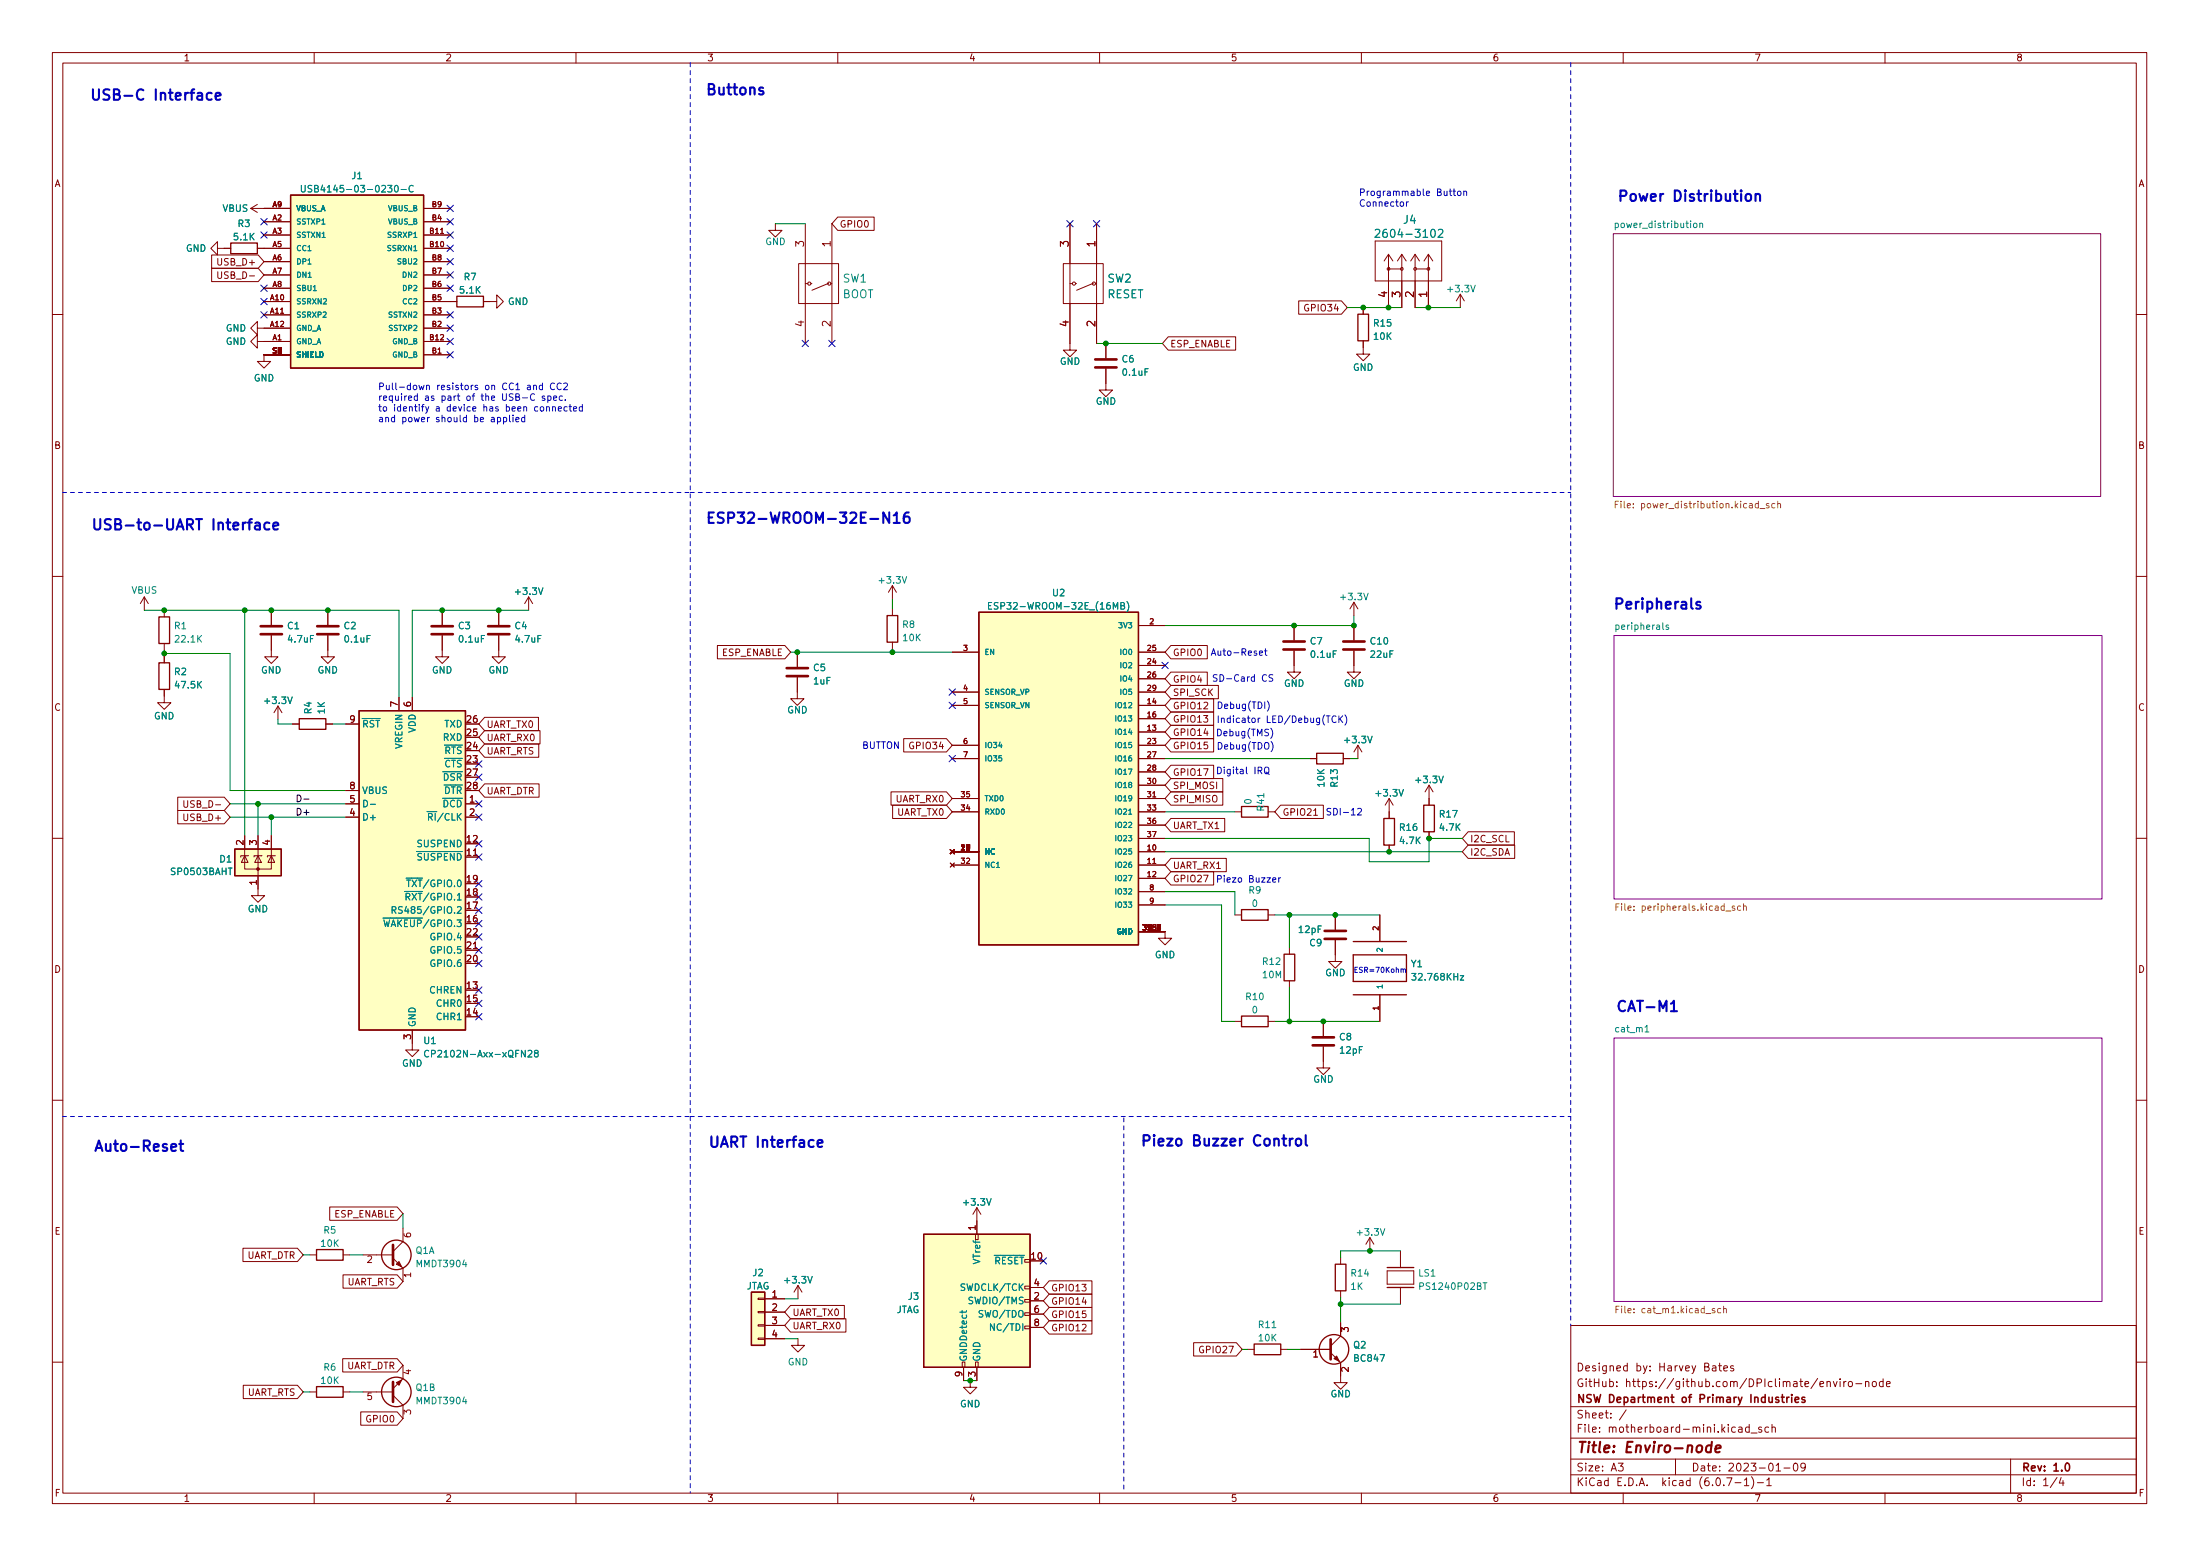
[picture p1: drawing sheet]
<svg xmlns="http://www.w3.org/2000/svg" width="420mm" height="297mm" viewBox="0 0 420 297" stroke-linecap="round" stroke-linejoin="round" font-family="sans-serif">
<g fill="none" stroke="#840000" stroke-width=".19">
<path d="M10 10h400v277h-400zM12 12h396v273h-396zM60 10v2M110 10v2M160 10v2M210 10v2M260 10v2M310 10v2M360 10v2M47.9 39.8h7.6M47.9 39.8l1.2 .7M49.1 39l-1.2 .8"/>
<path d="M80.9 39.8h5.1M40.4 48.7h8.9l1.1 1.2-1.1 1.3h-8.9zM40.4 51.2h8.9l1.1 1.3-1.1 1.3h-8.9zM41.5 47.4v-1.3l-1.2 1.3 1.2 1.3v-1.3h2.6M41.6 51.9v1l.2 .3h.3l.2-.3v-1M49.1 47.4h6.4M50.4 57.6h5.1M50.4 42.3h5.1M50.4 44.9h5.1M50.4 49.9h5.1M50.4 52.5h5.1M50.4 55h5.1"/>
<path d="M80.9 57.6h6.3M80.9 42.3h5.1M80.9 44.9h5.1M80.9 47.4h5.1M80.9 49.9h5.1M80.9 52.5h5.1M80.9 55h5.1M92.3 57.6h2.6v-1.3l1.2 1.3-1.2 1.2v-1.2M148.1 42.7v1.3h1.3l-1.3 1.2-1.3-1.2h1.3M152.5 50.3h7.6v7.6h-7.6zM153.8 50.3v7.6zM153.8 54.1h.5"/>
<path d="M153.8 42.7v7.6M153.8 57.9v7.7M154.9 54.1h.1M158.1 54.1h.1M158.1 54.1l-3 1.3M158.6 54.1h.3M158.9 50.3v7.6zM158.9 42.7v7.6M158.9 57.9v7.7M160 41.4h6.9v2.6h-6.9l-1.1-1.3zM203.1 50.3h7.6v7.6h-7.6zM204.3 50.3v7.6z"/>
<path d="M204.3 57.9v8.9h1.3l-1.3 1.3-1.2-1.3h1.2M204.3 54.1h.6M204.3 42.7v7.6M205.4 54.1h.1M208.6 54.1h.1M208.7 54.1l-3.1 1.3M209.2 54.1h.2M209.4 50.3v7.6zM209.4 42.7v7.6M209.4 57.9v7.7M248 57.4h8.2l1.1 1.3-1.1 1.3h-8.2zM260.3 58.7v1.3"/>
<path d="M262.6 46h12.7v7.6h-12.7zM265.2 51.1h.1M265.2 48.6v10.1M265.2 48.6l-.9 1.2M265.2 48.6l.8 1.2M265.4 51.3h2.1M267.7 51.1h.1M267.7 48.6v10.1M267.7 48.6l-.8 1.2M267.7 48.6l.9 1.2M270.3 51.1h.1M270.3 48.6v10.1"/>
<path d="M270.3 48.6l-.9 1.2M270.3 48.6l.8 1.2M270.5 51.3h2M272.8 51.1h.1M272.8 48.6v10.1M272.8 48.6l-.8 1.2M272.8 48.6l.8 1.2M278.9 56.2l-.8 1.2M278.9 56.2v2.5M278.9 56.2l.8 1.2M10 60h2M49.1 65.2v-1.3l-1.2 1.3 1.2 1.3v-1.3h6.4"/>
<path d="M49.1 62.6v-1.2l-1.2 1.2 1.2 1.3v-1.3h6.4M50.4 60.1h5.1M55.5 67.7h-5.1v1.3h1.3l-1.3 1.3-1.3-1.3h1.3M80.9 65.2h5.1M80.9 60.1h5.1M80.9 62.6h5.1M80.9 67.7h5.1M211.2 70.4v4.1h1.3l-1.3 1.2-1.3-1.2h1.3M211.2 65.6v2.8M223.1 64.3h12.9v2.5h-12.9l-1.1-1.2zM260.3 65.1v2.5h1.3l-1.3 1.3-1.2-1.3h1.2M408 60h2"/>
<path d="M10 110h2M27.6 114l-.8 1.2M27.6 114v2.5M27.6 114l.7 1.2M31.4 116.5v1.3M51.8 116.5v2.8M62.6 116.5v2.8M84.5 116.5v2.8M95.2 116.5v2.8M101 114l-.8 1.2M101 114v2.5M101 114l.7 1.2"/>
<path d="M170.4 111.8l-.7 1.3M170.4 111.8v2.5M170.4 116.2v1.3M170.4 111.8l.8 1.3M217.4 119.4h5.1M247.1 119.4v2.8M258.6 115v2.5M258.6 119.4v2.8M258.6 115l-.8 1.2M258.6 115l.7 1.2M408 110h2M31.4 131.6v2.5h1.2l-1.2 1.3-1.3-1.3h1.3"/>
<path d="M31.4 122.8v1.3M31.4 125.3v1.2M51.8 121.3v4.1h1.3l-1.3 1.3-1.3-1.3h1.3M53.1 134.8l-.8 1.3M53.1 134.8v2.5M53.1 134.8l.7 1.3M55.9 138.2h1.2M62.2 138.2h1.3M62.6 121.3v4.1h1.3l-1.3 1.3-1.3-1.3h1.3M66 138.2h2.6M76.2 133.1v2.6M78.7 133.1v2.6"/>
<path d="M84.5 121.3v4.1h1.2l-1.2 1.3-1.3-1.3h1.3M92.6 139.5h10.5v2.5h-10.5l-1.2-1.2zM92.6 136.9h10.2v2.6h-10.2l-1.2-1.3zM95.2 121.3v4.1h1.3l-1.3 1.3-1.2-1.3h1.2M137 123.2h12.9l1.1 1.3-1.1 1.3h-12.9zM152.3 129.3v4.1h1.2l-1.2 1.3-1.3-1.3h1.3M152.3 124.5v2.8M170.4 122.6v1.3M181.9 134.7h5M181.9 124.5h5M181.9 132.1h5M217.4 139.7h5.1"/>
<path d="M217.4 134.7h5.1M217.4 137.2h5.1M217.4 127h5.1M217.4 124.5h5.1M217.4 129.6h5.1M217.4 132.1h5.1M223.6 135.9h8.2v2.6h-8.2l-1.1-1.3zM223.6 133.4h8.2v2.5h-8.2l-1.1-1.2zM223.6 128.3h7v2.5h-7l-1.1-1.2zM223.6 123.2h7v2.6h-7l-1.1-1.3zM223.6 130.8h9.1v2.6h-9.1l-1.1-1.3zM223.6 138.5h8.2v2.5h-8.2l-1.1-1.3z"/>
<path d="M247.1 124.2v4.1h1.3l-1.3 1.3-1.2-1.3h1.2M258.6 124.2v4.1h1.2l-1.2 1.3-1.3-1.3h1.3M33.9 154.7h8.9l1.1 1.3-1.1 1.3h-8.9zM33.9 152.2h8.9l1.1 1.3-1.1 1.2h-8.9zM35.1 152.8v1.1l.3 .2h.2l.2-.2v-1.1M46.7 159.5v3.9M49.3 159.5v11.5h1.2l-1.2 1.2-1.3-1.2h1.3M51.8 159.5v3.9M66 153.5h2.6M66 156h2.6M66 150.9h2.6M88.9 153.5h2.5"/>
<path d="M88.9 156h2.5M92.6 149.6h10.4v2.6h-10.4l-1.2-1.3zM92.6 142h10.3v2.6h-10.3l-1.2-1.3zM170.2 151.2h10.6l1.1 1.2-1.1 1.3h-10.6zM170.5 153.7h10.3l1.1 1.3-1.1 1.2h-10.3zM172.6 141h8.2l1.1 1.3-1.1 1.2h-8.2zM181.9 142.3h5M181.9 144.8h5M181.9 152.4h5M181.9 155h5M217.4 142.3h5.1M217.4 144.8h5.1"/>
<path d="M217.4 147.4h5.1M217.4 149.9h5.1M217.4 152.4h5.1M217.4 155h5.1M217.4 157.5h5.1M223.6 156.2h10.3v2.6h-10.3l-1.1-1.3zM223.6 141h8.2v2.5h-8.2l-1.1-1.2zM223.6 146.1h8.2v2.5h-8.2l-1.1-1.2zM223.6 148.6h9.9v2.6h-9.9l-1.1-1.3zM223.6 151.2h9.9v2.5h-9.9l-1.1-1.3zM235.8 155h1.3M242.2 155h1.3"/>
<path d="M244.6 153.7h8.1v2.5h-8.1l-1.1-1.2zM250.2 144.8h1.3M250.9 155.6h.7M256.5 144.8h1.3M259.3 142.3l-.7 1.2M259.3 142.3v2.5M259.3 142.3l.8 1.2M265.3 152.4v3.8M265.3 152.4l-.8 1.3M265.3 152.4l.8 1.3M272.9 149.9l-.7 1.3M272.9 149.9v3.8"/>
<path d="M272.9 158.8v1.3M272.9 149.9l.8 1.3M280.4 158.8h8.8v2.5h-8.8l-1.1-1.2zM10 160h2M46.7 163.4v2.5h5.1v-2.5M46.7 163.4l.7 1.2h-1.3zM47.5 163.4h-1.5v.2M49.3 163.4l.6 1.2h-1.3zM50 163.4h-1.5v.2M51.8 163.4l.7 1.2h-1.3zM52.6 163.4h-1.5v.2M88.9 163.6h2.5"/>
<path d="M181.5 162.2l.7 .8M181.5 164.8l.7 .7M181.9 162.6h5M181.9 165.1h5M182.2 162.2l-.7 .8M182.2 164.8l-.7 .7M217.4 177.8h5.1v1.3h1.3l-1.3 1.3-1.3-1.3h1.3M217.4 160.1h5.1M217.4 162.6h5.1M217.4 165.1h5.1M217.4 167.7h5.1M217.4 170.2h5.1"/>
<path d="M217.4 172.8h5.1M223.6 166.4h8.2v2.5h-8.2l-1.1-1.2zM223.6 163.9h10.6v2.5h-10.6l-1.1-1.3zM235.8 174.7h1.3M242.2 174.7h1.3M255 179.5v4.1h1.3l-1.3 1.2-1.3-1.2h1.3M255 174.7v2.8M263.5 174.7v5M265.3 161.3v1.3M280.4 161.3h8.9v2.6h-8.9l-1.1-1.3zM408 160h2M78.7 196.6v3.8h1.3l-1.3 1.3-1.2-1.3h1.2"/>
<path d="M88.9 181.4h2.5M235.8 195h1.3M242.2 195h1.3M246.3 180.9v1.3M246.3 187.2v1.3M252.7 199.8v4.1h1.3l-1.3 1.2-1.2-1.2h1.2M252.7 195v2.8M263.5 189.9v5.1M10 210h2M408 210h2M46.4 238.3h10.4l1.1 1.3-1.1 1.2h-10.4zM59.2 239.6h1.3"/>
<path d="M63 230.4h12.9l1.1 1.3-1.1 1.3h-12.9zM65.5 239.6h1.3M69.3 239.6h5.8M77 234.5v2.5l-1.9 1.9M186.3 235.6h.5v1h-.5zM186.6 230.5v5.1M186.6 230.5l-.8 1.3M186.6 230.5l.7 1.3M261.6 236.3l-.7 1.2M261.6 236.3v2.5M261.6 236.3l.8 1.2M267.5 238.8v3.2"/>
<path d="M65.4 259.4h10.5l1.1 1.2-1.1 1.3h-10.5zM65.5 243.4h10.4l1.1 1.2-1.1 1.3h-10.4zM75.1 240.2l1.9 1.9v2.5M144.8 255.4h1.2v.3h-1.2zM144.8 252.9h1.2v.2h-1.2zM144.8 250.4h1.2v.2h-1.2zM144.8 247.8h1.2v.3h-1.2zM146 247.9h3.9M146 250.5h3.9M146 253h3.9M146 255.6h3.9M151 249.2h10.3v2.6h-10.3l-1.1-1.3z"/>
<path d="M151 251.8h10.6v2.5h-10.6l-1.1-1.3zM152.4 255.6v1.2h1.3l-1.3 1.3-1.3-1.3h1.3M152.4 245.4l-.8 1.3M152.4 245.4v2.5M152.4 245.4l.8 1.3M195.7 245.5h1v.5h-1zM195.7 250.6h1v.5h-1zM195.7 248.1h1v.5h-1zM195.7 253.1h1v.6h-1zM196.7 248.3h2.6M196.7 245.8h2.6M196.7 250.9h2.6"/>
<path d="M196.7 253.4h2.6M200.4 247.1h8.1v2.5h-8.1l-1.1-1.3zM200.4 249.6h8.1v2.5h-8.1l-1.1-1.2zM200.4 244.5h8.1v2.6h-8.1l-1.1-1.3zM200.4 252.1h8.1v2.6h-8.1l-1.1-1.3zM228 256.3h8.1l1.1 1.3-1.1 1.3h-8.1zM238.3 257.6h1.2M244.6 257.6h1.3M248.4 257.6h5.7M254.1 258.2l1.9 1.9v3.8h1.3l-1.3 1.3-1.2-1.3h1.2M256 252.5v2.6l-1.9 1.9M256 240.1v1.2"/>
<path d="M256 246.4v1.3M264.9 242.6h5.1v2.5h-5.1zM267.5 245.8v3.2M300 253h108v32h-108zM10 260h2M46.5 264.5h10.3l1.1 1.2-1.1 1.3h-10.3zM59.2 265.7h1.3M65.5 265.7h1.3M68.9 269.5h7l1.1 1.3-1.1 1.3h-7zM69.3 265.7h5.8M75.1 266.4l1.9 1.9v2.5M77 260.6v2.6l-1.9 1.9"/>
<path d="M183.8 260h.5v1h-.5zM184 261v2.6M185.3 263.6v1.2h1.3l-1.3 1.3-1.3-1.3h1.3M186.3 260h.5v1h-.5zM186.6 261v2.6M300 278.5h108M300 274.5h108M300 268.5h108M309.1 279.3h.9l-.5 .6 .4 .1v.7l-.2 .1-.6-.1M310.6 269.1l-1.3 2M320 278.5v3M327.1 260.8h.5l.1 .9"/>
<path d="M327.7 261.1h-.5a.29 .29 0 0 0-.2 .3 .29 .29 0 0 0 .2 .3l.5-.1M328.2 260.7h.6M328.4 260.2v1.3l.4 .2M329.2 261.2l.7-.1v-.3l-.5-.1-.2 .2 .1 .7h.6M331.1 260.8l-.4-.1-.2 .2 .1 .2 .5 .2v.3h-.6M332.1 272.5h.5l.1 .9M332.7 272.8h-.5a.29 .29 0 0 0-.2 .3 .29 .29 0 0 0 .2 .3l.5-.1M334.1 272.5l-.5-.1-.2 .3 .1 .6h.6M334.1 271.9v1.5M334.4 273.6h1.2M336.4 272.5l-.3-.1-.2 .2v.2l.5 .2v.3h-.5M337.8 272.5l-.4-.1-.3 .3 .1 .6h.6"/>
<path d="M338.4 272.6l.2-.2 .4 .1 .1 .9M338.4 271.9v1.5M342.7 279.4l.2-.1a.8 .8 0 0 1 .5 .8 .8 .8 0 0 1-.5 .7 1 1 0 0 1-.2-1.4zM344.8 280l-.3 .2h-.3l-.3-.2 .2-.6 .4-.1 .2 .2a.99 .99 0 0 1-.3 1.3h-.3M347.6 264.2l.7-.1-.1-.3-.4-.1-.2 .2v.7h.6M348.9 263.9l.2-.2 .4 .1 .1 .9M348.9 263.7v1M350.1 263.7l.4 1 .4-1M351.4 263.2v.2M351.4 263.7v1M352.1 263.7v1M352.6 263.7l-.3 .1-.2 .2"/>
<path d="M353.1 263.8l.4-.1 .3 .3v.4l-.3 .3-.4-.1-.1-.2zM354.4 264.1h1.2M356.3 263.9l.2-.2 .3 .1 .1 .9M356.3 263.7v1M357.7 263.8l.4-.1 .3 .3v.4l-.3 .3-.4-.1-.1-.2zM359.6 263.8l-.4-.1-.3 .3 .2 .6h.5M359.6 263.2v1.5M360.3 264.2l.7-.1-.1-.3-.4-.1-.2 .2v.7h.6M384 278.5v6.5M408 260h2M60 285v2M110 285v2"/>
<path d="M160 285v2M210 285v2M260 285v2M300 281.5h108M310 285v2M329.8 282.1h1l-.7 1.5M331.4 283h1.1M333.1 282.5l.5-.4v1.5M333.1 283.6h.9M334.5 281.9a1.72 1.72 0 0 1 0 2.3M335.6 283h1.2M337.4 282.5l.5-.4v1.5"/>
<path d="M337.4 283.6h.9M339.2 280.8h.9M340.7 280.2h1.2M360 285v2M392.9 282l-1.3 2M393.6 282l-.3 1.1h.9M394 282.6v1"/>
<circle cx="154.6" cy="54.1" r=".3"/>
<circle cx="158.4" cy="54.1" r=".3"/>
<circle cx="205.1" cy="54.1" r=".3"/>
<circle cx="208.9" cy="54.1" r=".3"/>
<circle cx="265.2" cy="51.3" r=".25"/>
<circle cx="267.7" cy="51.3" r=".25"/>
<circle cx="270.3" cy="51.3" r=".25"/>
<circle cx="272.8" cy="51.3" r=".25"/>
</g>
<path d="M340.2 266.7h.6M340.4 266.2v1.3l.4 .2M341.3 266.7v1M341.7 266.7l-.3 .1-.1 .2M342.2 266.2v.2M342.2 266.7v1M342.8 267.2l.7-.1v-.3l-.5-.1-.2 .2 .1 .7h.6M344.7 266.8l-.4-.1-.2 .2 .1 .2 .5 .2v.3h-.6M394.6 279.4l.2-.1a.8 .8 0 0 1 .5 .8 .8 .8 0 0 1-.5 .7 1 1 0 0 1-.2-1.4z" fill="none" stroke="#840000" stroke-width=".3"/>
<path d="M326.8 276a.66 .66 0 0 0-.9 .3l-.1 .6 .1 .2h.8M326.9 275.2l-.2 2M327.6 276.6l1-.2v-.4h-.8l-.2 1 .2 .2 .6-.1" fill="none" stroke="#840000" stroke-width=".4"/>
<g fill="#fff" stroke="#fff" stroke-width=".19">
<path d="M308.2 198.2h93.2v50.2h-93.2z"/>
<path d="M308.2 121.3h93.2v50.3h-93.2z"/>
<path d="M308.1 44.6h93.1v50.2h-93.1z"/>
</g>
<path d="M308.1 44.6h93.1v50.2h-93.1zM308.2 121.3h93.2v50.3h-93.2zM308.2 198.2h93.2v50.2h-93.2z" fill="none" stroke="#840084" stroke-width=".19"/>
<g fill="none" stroke="#008484" stroke-width=".19">
<path d="M57.6 35.4v1l.2 .3h.2l.3-.3v-1M59.6 35.4h-.5l-.3 .2 .1 .3 .6 .3v.3l-.2 .2-.5-.1M76.6 36.2h1M78.9 35.5a.6 .6 0 0 0-.8 .4 .6 .6 0 0 0 .6 .8l.2-.2M262.6 43.9l.6-.1 .2 .1 .1 .3-.9 1.1h.9M274.7 43.9l.6-.1 .2 .1 .1 .3-1 1.1h1M323.5 42.7l.2-.1 .3 .1 .1 .5-.1 .2-.3 .1-.2-.2zM324.6 42.7l.2-.1 .3 .1 .1 .8M324.6 42.6v.9M188.8 115.6h.4M189.4 115h-.6v1.3h.6M214.1 115.6h.5l.1-.5-.6-.1v1.3h.5l.1-.1 .1-.3-.3-.3"/>
<path d="M215.2 114.8a1.46 1.46 0 0 1 0 2M318.7 119.4l-.4-.1-.1 .2v.2l.5 .1v.3h-.5M70.7 153.5h1M74.9 173.7h.6l.1-.2v-.3l-.7-.1v1.2M75.2 173.7l.4 .6M76.8 173.1h-.5l-.1 .1v.4l.5 .2 .1 .3-.2 .2h-.5M278.9 186.3h.6l-.6 .8h.6M314.2 197h.7M81.9 200.6a.6 .6 0 0 0-.9 .4 .6 .6 0 0 0 .6 .8l.3-.1M100.9 200.6l.4-.1 .3 .4-.8 .9h.8M102.3 201l-.2-.2v-.2l.2-.1 .4 .1v.3l-.5 .2-.1 .2v.4l.2 .1h.2l.3-.3v-.2l-.3-.3M183.8 250.2v.5"/>
<path d="M184.6 250.2l-.2 .3h-1.1M189.9 252.7v1.3l-.7-1.3v1.3M283.2 244.9h.8"/>
</g>
<g fill="none" stroke="#848400" stroke-width=".19">
<path d="M308.5 96.3h.4M309.1 95.7h-.6v1.3M336.1 97.1h1M337.8 96.2l-.3-.1-.2 .2 .1 .2 .4 .1v.3h-.5M339 96.2l-.4-.1-.2 .3 .1 .5h.5M339.5 96.2l.2-.1 .3 .1 .1 .8M339.5 95.7v1.3M308.6 173.1h.4M309.2 172.5h-.6v1.3M331.3 173l-.3-.1-.2 .2 .1 .2 .4 .1v.3h-.5M332.4 173l-.3-.1-.3 .3 .2 .5h.4M333 173.1l.2-.2 .3 .1v.8"/>
<path d="M333 172.5v1.3M308.6 250h.4M309.2 249.4h-.6v1.2M328.6 249.8h-.3l-.3 .2 .1 .6h.5M329.2 249.9l.2-.1h.3v.8M329.2 249.4v1.2"/>
</g>
<g fill="#ffffc2" stroke="#ffffc2" stroke-width=".19">
<path d="M176.4 235.6h20.3v25.4h-20.3z"/>
<path d="M44.8 162.1h8.9v5.1h-8.9z"/>
<path d="M143.5 246.7h2.5v10.1h-2.5z"/>
<path d="M68.6 135.7h20.3v60.9h-20.3z"/>
<path d="M55.5 37.2h25.4v33.1h-25.4z"/>
<path d="M186.9 116.9h30.5v63.5h-30.5z"/>
</g>
<g fill="none" stroke="#840000" stroke-width=".25">
<path d="M55.5 37.2h25.4v33.1h-25.4zM44.1 46.4h5v2h-5zM87.2 56.6h5.1v2h-5.1zM259.3 60h2.1v5.1h-2.1zM30.4 117.8h2v5h-2zM169.4 117.5h2v5.1h-2zM186.9 116.9h30.5v63.5h-30.5zM30.4 126.5h2v5.1h-2zM57.1 137.2h5.1v2h-5.1zM68.6 135.7h20.3v60.9h-20.3zM237.1 154h5.1v2h-5.1zM251.5 143.8h5v2h-5z"/>
<path d="M264.3 156.2h2v5.1h-2zM271.9 153.7h2v5.1h-2zM44.8 162.1h8.9v5.1h-8.9zM237.1 173.6h5.1v2.1h-5.1zM258.4 179.7h10.2M237.1 194h5.1v2h-5.1zM245.2 182.2h2.1v5h-2.1zM258.4 189.9h10.2M258.4 182.3h10.2v5.1h-10.2zM60.5 238.5h5v2.1h-5zM176.4 235.6h20.3v25.4h-20.3zM143.5 246.7h2.5v10.1h-2.5z"/>
<path d="M239.5 256.6h5.1v2h-5.1zM255 241.3h2v5.1h-2zM264.9 245.8h5.1M264.9 242h5.1M60.5 264.7h5v2h-5z"/>
<circle cx="75.7" cy="239.6" r="2.82"/>
<circle cx="254.8" cy="257.6" r="2.82"/>
<circle cx="75.7" cy="265.7" r="2.82"/>
</g>
<g fill="none" stroke="#840000" stroke-width=".51">
<path d="M209.2 70.1h4M209.2 68.6h4M49.8 119.5h4M60.6 119.5h4M82.4 119.5h4.1M93.2 119.5h4.1M49.8 121.1h4M60.6 121.1h4M82.4 121.1h4.1M93.2 121.1h4.1M150.2 127.5h4.1M150.2 129.1h4.1"/>
<path d="M245.1 122.5h4.1M245.1 124h4.1M256.5 122.5h4.1M256.5 124h4.1M253 179.2h4M253 177.7h4M250.7 199.6h4.1M250.7 198h4.1M75.1 237.7v3.8M254.1 255.7v3.8M75.1 263.8v3.8"/>
</g>
<g fill="#840000" stroke="#840000" stroke-width=".19">
<path d="M254.8 259.4l.5-.5 .5 1z"/>
<path d="M75.7 241.3l.5-.5 .5 1z"/>
<path d="M75.7 263.9l1-.5-.5 1.1z"/>
<circle cx="49.3" cy="165.9" r=".25"/>
</g>
<path d="M56.8 151.8a.64 .64 0 0 1 .7 .6 .64 .64 0 0 1-.7 .6zM58 152.6h1" fill="none" stroke="#000" stroke-width=".19"/>
<g fill="none" stroke="#0000c2" stroke-width=".19">
<path d="M268.6 38.5v.9M269 38.5l-.4 .3M276.8 36.5h.5M277 36.1v1.1l.3 .1M277.5 36.5h.5M277.7 36.1v1.1l.3 .1M278.5 36.5h.3l.2 .2v.4l-.2 .2h-.3l-.2-.2zM279.6 36.6l.1-.1h.3l.1 .8M279.6 36.5v.8M95 79.7h.4l.2 .2-.1 .6h-.5M96.2 79.7h.3l.3 .2-.2 .6h-.4M96.2 79.7v1.2"/>
<path d="M97.3 79.3v1l.2 .2M98 79.7v.8M99.8 76h1M100.2 79.7h-.4l-.2 .2 .1 .6h.5M100.2 79.3v1.2M101.9 73.7l.2-.2 .3 .1 .1 .8M101.9 73.5v.9M102.1 75.3a.6 .6 0 0 0-.8 .4 .6 .6 0 0 0 .5 .7l.3-.1M103.3 77.7l.3-.1 .2 .3v.3l-.2 .3-.3-.1-.1-.2zM103.6 73.6l-.4-.1-.2 .3 .1 .5h.5M103.6 73.1v1.3M104 75.7l-.3-.1-.2 .2 .1 .2 .4 .1v.3h-.5"/>
<path d="M104.4 77.8l.2-.2 .3 .1v.8M104.4 77.6v.9M104.6 75.7l.4-.1 .2 .2-.1 .6h-.5M104.6 75.6v1.3M105.5 77.8l.2-.2 .3 .1 .1 .8M105.5 77.6v.9M105.7 76l.6-.1v-.2l-.4-.1-.2 .2 .1 .6h.5M105.9 73.2a.6 .6 0 0 0-.8 .5 .6 .6 0 0 0 .6 .7l.2-.1M106.6 78.1l.6-.2v-.2l-.4-.1-.2 .2 .1 .6h.5M107.2 73.2a.6 .6 0 0 0-.9 .5 .6 .6 0 0 0 .6 .7l.3-.1M107.4 75.7l-.4-.1-.2 .2 .1 .6h.5M107.7 73.2l.4-.1 .3 .4-.8 .9h.8"/>
<path d="M108 76.3v.1M108.3 77.7l-.3-.1-.3 .3 .1 .5h.5M108.7 77.6h.5M108.9 77.2v1.1l.3 .2M109.5 78.1l.6-.2v-.2l-.4-.1-.2 .2 .1 .6h.5M111.2 77.7l-.3-.1-.3 .3 .1 .5h.5M111.2 77.2v1.3M98.5 80.1l.6-.1v-.3h-.4l-.2 .2 .1 .6h.5M240.5 124.7l.6-.1v-.3h-.4l-.2 .1 .1 .6h.5M241.5 124.3h.5M241.7 123.8v1.1l.3 .2M241.9 128.9a.6 .6 0 0 0-.9 .4 .6 .6 0 0 0 .6 .8l.3-.2"/>
<path d="M242 133.8a1.46 1.46 0 0 1 0 1.9M242.7 139a1.46 1.46 0 0 1 0 2M243.1 128.8h-.5l-.2 .1v.4l.6 .2 .1 .3-.3 .3-.4-.1M253.3 136.7h.7M255.2 136.8a.6 .6 0 0 0-.9 .4 .6 .6 0 0 0 .6 .7l.3-.1M255.7 136.7v1.2M255.9 137.2l.5 .7M256.4 136.7l-.7 .7M256.9 136.5a1.46 1.46 0 0 1 0 1.9M241.7 146.5l.1-.1a.43 .43 0 0 1 .5 .5v.4a.42 .42 0 0 1-.4 .4 .42 .42 0 0 1-.4-.4zM241.7 147.4l.7 .4M242.8 141.6a1.46 1.46 0 0 1 0 1.9"/>
<path d="M259.3 154.4l.5-.1 .2 .4-.8 .9h.8M243.1 168l.6-.1-.1-.3h-.4l-.1 .1v.6h.5M244.2 167.6v.8M244.6 167.6l-.4 .2M267.6 185.1l.3-.1 .1 .6M268 185.1l.1-.1h.3v.6"/>
</g>
<g fill="none" stroke="#0000c2" stroke-width=".4">
<path d="M40.4 17.8l-.6-.1-.3 .4v.6l.2 .3 .1 .1 .6-.1M41.2 18.4l.9-.2-.1-.4-.5-.1-.3 .3 .1 1 .2 .1 .5-.1M333.6 37.1a.55 .55 0 0 1 .8 .3v.6a.54 .54 0 0 1-.5 .4 .54 .54 0 0 1-.5-.4v-.6zM335.3 37.2a.5 .5 0 0 1 .8 .1v1.1M335.3 37v1.4M48.8 99.9h.7l.1 1.2M51.4 99.9l-.5-.1-.4 .3v.6l.2 .3h.7M169.8 97.8v2l-1.1-2v2M170.7 98.4l.6-.6v2M170.7 99.8h1.1M173.5 97.8a.79 .79 0 0 0-.9 .9v.7l.2 .3 .6 .1 .2-.2 .1-.6-.2-.3-.5-.1-.4 .4M49.6 100.2l-.6 .1a.39 .39 0 0 0-.3 .4 .39 .39 0 0 0 .3 .4l.6-.1"/>
<path d="M52.2 100.4l1-.2-.1-.3-.6-.1-.3 .2 .1 1h.8M324.7 115l-.5-.1-.3 .3 .1 .2 .7 .2 .1 .2-.1 .3h-.8M319.1 191.6l.6-.6v2M319.1 193h1.2M32.7 219l1-.1-.1-.4-.6-.1-.3 .3 .1 .9h.8M34.2 218.4h.8M34.5 217.7v1.7l.1 .2 .4 .1M156.1 218.3l1-.2-.1-.4-.6-.1-.3 .3 .1 1h.8M246.3 217.4v1.3M246.9 217.4l-.4 .1-.2 .2M247.7 217.5a.54 .54 0 0 1 .8 .2v.6a.54 .54 0 0 1-.5 .4 .54 .54 0 0 1-.5-.4v-.6zM249.4 216.7v1.7l.3 .3"/>
</g>
<path d="M131.8 12v273M300 12v241M11.9 94h119.9M131.8 94h168.2M11.9 213.1h119.9M131.8 213.1h168.2M214.6 213.4v71.6" fill="none" stroke="#0000c2" stroke-width=".19" stroke-dasharray=".8 .8"/>
<g fill="none" stroke="#008400" stroke-width=".19">
<path d="M148.1 42.7h5.7M257.3 58.7h10.4M270.3 58.7h8.6M209.4 65.6h12.6M27.6 116.5h48.6v16.6M46.7 116.5v43M101 116.5h-22.3v16.6M170.4 114.3v1.9M258.6 117.5v1.9h-36.1M31.4 124.8h12.5v26.1h22.1M31.4 124.1v1.2M53.1 137.3v.9h2.8"/>
<path d="M63.5 138.2h2.5M151 124.5h30.9M170.4 123.9v.6M43.9 153.5h22.1M43.9 156h22.1M49.3 153.5v6M51.8 156v3.5M222.5 144.8h27.7M222.5 155h13.3M257.8 144.8h1.5M222.5 172.8h10.8v22.2h2.5M222.5 160.1h39v4.4h11.4v-4.4h6.4"/>
<path d="M222.5 162.6h56.8M222.5 170.2h13.3v4.5M243.5 174.7h20M246.3 174.7v6.2M243.5 195h20M246.3 188.5v6.5M57.9 239.6h1.3M66.8 239.6h2.5M77 231.7v2.8M267.5 238.8h-11.5v1.3M149.9 255.6h2.5M149.9 247.9h2.5"/>
<path d="M237.2 257.6h1.1M245.9 257.6h2.5M256 247.7v4.8M256 249h11.5M57.9 265.7h1.3M66.8 265.7h2.5M184 263.6h2.6"/>
</g>
<g fill="none" stroke="#000084" stroke-width=".19">
<path d="M85.4 39.2l1.2 1.2M86.6 39.2l-1.2 1.2M49.8 59.5l1.2 1.2M49.8 57l1.2 1.2M49.8 54.4l1.2 1.2M49.8 41.7l1.2 1.2M49.8 44.3l1.2 1.2M51 59.5l-1.2 1.2M51 57l-1.2 1.2M51 54.4l-1.2 1.2M51 41.7l-1.2 1.2M51 44.3l-1.2 1.2"/>
<path d="M85.4 46.8l1.2 1.2M85.4 49.3l1.2 1.3M85.4 41.7l1.2 1.2M85.4 44.3l1.2 1.2M85.4 59.5l1.2 1.2M85.4 51.9l1.2 1.2M85.4 54.4l1.2 1.2M86.6 46.8l-1.2 1.2M86.6 49.3l-1.2 1.3M86.6 41.7l-1.2 1.2M86.6 44.3l-1.2 1.2M86.6 59.5l-1.2 1.2"/>
<path d="M86.6 51.9l-1.2 1.2M86.6 54.4l-1.2 1.2M203.7 42.1l1.3 1.2M205 42.1l-1.3 1.2M208.8 42.1l1.2 1.2M210 42.1l-1.2 1.2M85.4 67.1l1.2 1.2M85.4 62l1.2 1.3M85.4 64.6l1.2 1.2M86.6 67.1l-1.2 1.2M86.6 62l-1.2 1.3M86.6 64.6l-1.2 1.2"/>
<path d="M153.2 65l1.2 1.2M154.4 65l-1.2 1.2M158.3 65l1.2 1.2M159.5 65l-1.2 1.2M181.3 134l1.2 1.3M181.3 131.5l1.2 1.2M182.5 134l-1.2 1.3M182.5 131.5l-1.2 1.2M221.9 126.4l1.2 1.2M223.1 126.4l-1.2 1.2M90.8 155.4l1.2 1.2M90.8 145.2l1.2 1.2"/>
<path d="M90.8 152.8l1.2 1.3M90.8 147.8l1.2 1.2M92 155.4l-1.2 1.2M92 145.2l-1.2 1.2M92 152.8l-1.2 1.3M92 147.8l-1.2 1.2M181.3 144.2l1.2 1.2M182.5 144.2l-1.2 1.2M90.8 163l1.2 1.2M90.8 168.1l1.2 1.2M90.8 170.6l1.2 1.2M90.8 175.7l1.2 1.2"/>
<path d="M90.8 173.2l1.2 1.2M90.8 178.2l1.2 1.3M90.8 160.5l1.2 1.2M92 163l-1.2 1.2M92 168.1l-1.2 1.2M92 170.6l-1.2 1.2M92 175.7l-1.2 1.2M92 173.2l-1.2 1.2M92 178.2l-1.2 1.3M92 160.5l-1.2 1.2M90.8 180.8l1.2 1.2M90.8 193.5l1.2 1.2"/>
<path d="M90.8 190.9l1.2 1.3M90.8 183.3l1.2 1.2M90.8 188.4l1.2 1.2M92 180.8l-1.2 1.2M92 193.5l-1.2 1.2M92 190.9l-1.2 1.3M92 183.3l-1.2 1.2M92 188.4l-1.2 1.2M198.7 240.1l1.2 1.2M199.9 240.1l-1.2 1.2"/>
</g>
<g fill="#008400" stroke="#008400" stroke-width=".19">
<circle cx="247.1" cy="119.4" r=".46"/>
<circle cx="258.6" cy="119.4" r=".46"/>
<circle cx="272.8" cy="58.7" r=".46"/>
<circle cx="211.2" cy="65.6" r=".46"/>
<circle cx="265.2" cy="58.7" r=".46"/>
<circle cx="260.3" cy="58.7" r=".46"/>
<circle cx="152.3" cy="124.5" r=".46"/>
<circle cx="170.4" cy="124.5" r=".46"/>
<circle cx="265.3" cy="162.6" r=".46"/>
<circle cx="272.9" cy="160.1" r=".46"/>
<circle cx="246.3" cy="174.7" r=".46"/>
<circle cx="255" cy="174.7" r=".46"/>
<circle cx="256" cy="249" r=".46"/>
<circle cx="252.7" cy="195" r=".46"/>
<circle cx="261.6" cy="238.8" r=".46"/>
<circle cx="246.3" cy="195" r=".46"/>
<circle cx="46.7" cy="116.5" r=".46"/>
<circle cx="31.4" cy="116.5" r=".46"/>
<circle cx="95.2" cy="116.5" r=".46"/>
<circle cx="51.8" cy="116.5" r=".46"/>
<circle cx="62.6" cy="116.5" r=".46"/>
<circle cx="84.5" cy="116.5" r=".46"/>
<circle cx="31.4" cy="124.8" r=".46"/>
<circle cx="51.8" cy="156" r=".46"/>
<circle cx="49.3" cy="153.5" r=".46"/>
<circle cx="185.3" cy="263.6" r=".46"/>
</g>
<g font-size="2.8" fill="#0000c2">
<text x="17" y="19.1">USB-C Interface</text>
<text x="134.6" y="18.1">Buttons</text>
<text x="308.7" y="38.5">Power Distribution</text>
<text x="17.3" y="101.2">USB-to-UART Interface</text>
<text x="134.6" y="99.9">ESP32-WROOM-32E-N16</text>
<text x="308" y="116.3">Peripherals</text>
<text x="308.5" y="193.1">CAT-M1</text>
<text x="17.8" y="219.8">Auto-Reset</text>
<text x="135.1" y="219">UART Interface</text>
<text x="217.7" y="218.8">Piezo Buzzer Control</text>
</g>
<text font-size="2.8" fill="#840000" x="301" y="277.3">Title: Enviro-node</text>
<g font-size="2.1" fill="#840000">
<text x="153.5" y="47.1" transform="rotate(-90 153.5 47.1)">3</text>
<text x="158.6" y="47.1" transform="rotate(-90 158.6 47.1)">1</text>
<text x="204.1" y="47.1" transform="rotate(-90 204.1 47.1)">3</text>
<text x="209.2" y="47.1" transform="rotate(-90 209.2 47.1)">1</text>
<text x="264.9" y="56.8" transform="rotate(-90 264.9 56.8)">4</text>
<text x="267.5" y="56.8" transform="rotate(-90 267.5 56.8)">3</text>
<text x="270" y="56.8" transform="rotate(-90 270 56.8)">2</text>
<text x="272.5" y="56.8" transform="rotate(-90 272.5 56.8)">1</text>
<text x="153.5" y="62.3" transform="rotate(-90 153.5 62.3)">4</text>
<text x="158.6" y="62.3" transform="rotate(-90 158.6 62.3)">2</text>
<text x="204.1" y="62.3" transform="rotate(-90 204.1 62.3)">4</text>
<text x="209.2" y="62.3" transform="rotate(-90 209.2 62.3)">2</text>
<text x="301" y="261.8">Designed by: Harvey Bates</text>
<text x="301" y="267.8">NSW Department of Primary Industries</text>
<text x="301" y="264.8">GitHub: https://github.com/DPIclimate/enviro-node</text>
<text x="301" y="273.5">File: motherboard-mini.kicad_sch</text>
<text x="301" y="270.8">Sheet: /</text>
<text x="301" y="280.9">Size: A3</text>
<text x="323" y="280.9">Date: 2023-01-09</text>
<text x="386" y="280.9">Rev: 1.0</text>
<text x="301" y="283.7">KiCad E.D.A. kicad (6.0.7-1)-1</text>
<text x="386" y="283.7">Id: 1/4</text>
</g>
<g font-size="2.1" fill="#008484">
<text x="264" y="45.4">2604-3102</text>
<text x="268.1" y="42.7">J4</text>
<text x="161" y="53.9">SW1</text>
<text x="211.5" y="53.9">SW2</text>
<text x="160.8" y="56.9">BOOT</text>
<text x="211.4" y="56.9">RESET</text>
</g>
<g font-size="1.8" fill="#840000">
<text x="35" y="11.7">1</text>
<text x="85" y="11.7">2</text>
<text x="135" y="11.7">3</text>
<text x="185" y="11.7">4</text>
<text x="235" y="11.7">5</text>
<text x="285" y="11.7">6</text>
<text x="335" y="11.7">7</text>
<text x="385" y="11.7">8</text>
<text x="10.3" y="35.7">A</text>
<text x="408.3" y="35.7">A</text>
<text x="160.3" y="43.4">GPIO0</text>
<text x="42" y="50.7">USB_D+</text>
<text x="42.4" y="53.2">USB_D-</text>
<text x="249.5" y="59.4">GPIO34</text>
<text x="223.4" y="66.3">ESP_ENABLE</text>
<text x="10.3" y="85.7">B</text>
<text x="408.3" y="85.7">B</text>
<text x="137.8" y="125.2">ESP_ENABLE</text>
<text x="223.9" y="125.2">GPIO0</text>
<text x="223.9" y="130.3">GPIO4</text>
<text x="10.3" y="135.7">C</text>
<text x="66.8" y="138">9</text>
<text x="75.9" y="134.9" transform="rotate(-90 75.9 134.9)">7</text>
<text x="78.5" y="134.9" transform="rotate(-90 78.5 134.9)">6</text>
<text x="89.2" y="138">26</text>
<text x="223.9" y="137.9">GPIO13</text>
<text x="223.9" y="135.4">GPIO12</text>
<text x="223.9" y="132.8">SPI_SCK</text>
<text x="408.3" y="135.7">C</text>
<text x="89.2" y="143">24</text>
<text x="89.2" y="140.5">25</text>
<text x="92.9" y="141.5">UART_RX0</text>
<text x="92.9" y="138.9">UART_TX0</text>
<text x="174" y="143">GPIO34</text>
<text x="223.9" y="140.5">GPIO14</text>
<text x="223.9" y="143">GPIO15</text>
<text x="89.2" y="145.6">23</text>
<text x="89.2" y="148.1">27</text>
<text x="92.9" y="144">UART_RTS</text>
<text x="223.9" y="148.1">GPIO17</text>
<text x="35.9" y="154.2">USB_D-</text>
<text x="66.8" y="155.7">4</text>
<text x="66.8" y="153.2">5</text>
<text x="66.8" y="150.7">8</text>
<text x="89.2" y="150.7">28</text>
<text x="89.7" y="153.2">1</text>
<text x="89.7" y="155.7">2</text>
<text x="92.9" y="151.6">UART_DTR</text>
<text x="171.1" y="153.2">UART_RX0</text>
<text x="171.3" y="155.7">UART_TX0</text>
<text x="223.9" y="150.6">SPI_MOSI</text>
<text x="223.9" y="153.2">SPI_MISO</text>
<text x="244.9" y="155.7">GPIO21</text>
<text x="35.5" y="156.7">USB_D+</text>
<text x="46.5" y="161.3" transform="rotate(-90 46.5 161.3)">2</text>
<text x="49" y="161.3" transform="rotate(-90 49 161.3)">3</text>
<text x="51.6" y="161.3" transform="rotate(-90 51.6 161.3)">4</text>
<text x="89.2" y="160.8">12</text>
<text x="223.9" y="158.2">UART_TX1</text>
<text x="280.7" y="160.8">I2C_SCL</text>
<text x="89.2" y="163.4">11</text>
<text x="223.9" y="165.9">UART_RX1</text>
<text x="280.7" y="163.3">I2C_SDA</text>
<text x="49" y="168.9" transform="rotate(-90 49 168.9)">1</text>
<text x="89.2" y="173.5">17</text>
<text x="89.2" y="171">18</text>
<text x="89.2" y="168.4">19</text>
<text x="223.9" y="168.4">GPIO27</text>
<text x="89.2" y="176.1">16</text>
<text x="89.2" y="178.6">22</text>
<text x="10.3" y="185.7">D</text>
<text x="89.2" y="183.7">20</text>
<text x="89.2" y="181.1">21</text>
<text x="408.3" y="185.7">D</text>
<text x="89.2" y="188.8">13</text>
<text x="89.2" y="191.3">15</text>
<text x="89.2" y="193.8">14</text>
<text x="78.5" y="198.4" transform="rotate(-90 78.5 198.4)">3</text>
<text x="63.7" y="232.4">ESP_ENABLE</text>
<text x="10.4" y="235.7">E</text>
<text x="78.5" y="236.2" transform="rotate(-90 78.5 236.2)">6</text>
<text x="186.3" y="234.8" transform="rotate(-90 186.3 234.8)">1</text>
<text x="408.4" y="235.7">E</text>
<text x="47" y="240.3">UART_DTR</text>
<text x="66.1" y="245.4">UART_RTS</text>
<text x="70.1" y="241.1">2</text>
<text x="78.5" y="243.9" transform="rotate(-90 78.5 243.9)">1</text>
<text x="197" y="240.4">10</text>
<text x="197.5" y="245.5">4</text>
<text x="147.5" y="247.7">1</text>
<text x="147.5" y="250.2">2</text>
<text x="151.3" y="251.2">UART_TX0</text>
<text x="197.5" y="248.1">2</text>
<text x="197.5" y="250.6">6</text>
<text x="200.7" y="249">GPIO14</text>
<text x="200.7" y="251.6">GPIO15</text>
<text x="200.7" y="246.5">GPIO13</text>
<text x="147.5" y="252.8">3</text>
<text x="147.5" y="255.3">4</text>
<text x="151.3" y="253.7">UART_RX0</text>
<text x="197.5" y="253.1">8</text>
<text x="200.7" y="254.1">GPIO12</text>
<text x="257.6" y="254.3" transform="rotate(-90 257.6 254.3)">3</text>
<text x="66" y="261.4">UART_DTR</text>
<text x="78.5" y="262.4" transform="rotate(-90 78.5 262.4)">4</text>
<text x="183.8" y="262.8" transform="rotate(-90 183.8 262.8)">9</text>
<text x="186.3" y="262.8" transform="rotate(-90 186.3 262.8)">3</text>
<text x="229.4" y="258.3">GPIO27</text>
<text x="250.8" y="259.1">1</text>
<text x="257.6" y="261.9" transform="rotate(-90 257.6 261.9)">2</text>
<text x="47.1" y="266.4">UART_RTS</text>
<text x="70.1" y="267.2">5</text>
<text x="70.1" y="271.5">GPIO0</text>
<text x="78.5" y="270" transform="rotate(-90 78.5 270)">3</text>
<text x="10.4" y="285.7">F</text>
<text x="35" y="286.7">1</text>
<text x="85" y="286.7">2</text>
<text x="135" y="286.7">3</text>
<text x="185" y="286.7">4</text>
<text x="235" y="286.7">5</text>
<text x="285" y="286.7">6</text>
<text x="335" y="286.7">7</text>
<text x="385" y="286.7">8</text>
<text x="408.4" y="285.7">F</text>
</g>
<g font-size="1.8" fill="#008484">
<text x="67.2" y="34.2">J1</text>
<text x="42.5" y="40.4">VBUS</text>
<text x="59.9" y="36.7">USB4145-03-0230-C</text>
<text x="44.7" y="45.9">5.1K</text>
<text x="45.5" y="43.3">R3</text>
<text x="146.1" y="46.8">GND</text>
<text x="308.9" y="43.5">power_distribution</text>
<text x="35.5" y="48">GND</text>
<text x="88.7" y="53.5">R7</text>
<text x="87.9" y="56">5.1K</text>
<text x="97" y="58.2">GND</text>
<text x="276.7" y="55.8">+3.3V</text>
<text x="43.1" y="65.8">GND</text>
<text x="43.1" y="63.3">GND</text>
<text x="262.4" y="62.3">R15</text>
<text x="262.4" y="64.9">10K</text>
<text x="202.4" y="69.6">GND</text>
<text x="214.3" y="69.2">C6</text>
<text x="214.5" y="71.7">0.1uF</text>
<text x="258.4" y="70.8">GND</text>
<text x="48.5" y="72.8">GND</text>
<text x="209.3" y="77.3">GND</text>
<text x="25.1" y="113.3">VBUS</text>
<text x="98.6" y="113.6">+3.3V</text>
<text x="168.1" y="111.4">+3.3V</text>
<text x="201.1" y="113.8">U2</text>
<text x="172.4" y="119.9">R8</text>
<text x="190.2" y="116.3">ESP32-WROOM-32E_(16MB)</text>
<text x="256.2" y="114.6">+3.3V</text>
<text x="33.3" y="120.1">R1</text>
<text x="33.6" y="122.6">22.1K</text>
<text x="54.9" y="120.1">C1</text>
<text x="55.1" y="122.6">4.7uF</text>
<text x="65.7" y="120.1">C2</text>
<text x="65.9" y="122.6">0.1uF</text>
<text x="87.6" y="120.1">C3</text>
<text x="87.8" y="122.6">0.1uF</text>
<text x="98.4" y="120.1">C4</text>
<text x="98.6" y="122.6">4.7uF</text>
<text x="172.5" y="122.4">10K</text>
<text x="250.3" y="123">C7</text>
<text x="250.5" y="125.6">0.1uF</text>
<text x="261.8" y="123">C10</text>
<text x="261.8" y="125.6">22uF</text>
<text x="308.9" y="120.2">peripherals</text>
<text x="33.3" y="128.9">R2</text>
<text x="33.6" y="131.4">47.5K</text>
<text x="49.8" y="128.6">GND</text>
<text x="60.6" y="128.6">GND</text>
<text x="82.5" y="128.6">GND</text>
<text x="93.3" y="128.6">GND</text>
<text x="155.4" y="128.1">C5</text>
<text x="155.4" y="130.6">1uF</text>
<text x="245.2" y="131.1">GND</text>
<text x="256.6" y="131.1">GND</text>
<text x="29.4" y="137.3">GND</text>
<text x="50.8" y="134.4">+3.3V</text>
<text x="59.5" y="136.2" transform="rotate(-90 59.5 136.2)">R4</text>
<text x="62" y="136.2" transform="rotate(-90 62 136.2)">1K</text>
<text x="150.3" y="136.2">GND</text>
<text x="69.1" y="138.8">~{RST}</text>
<text x="76.8" y="143" transform="rotate(-90 76.8 143)">VREGIN</text>
<text x="79.4" y="139.9" transform="rotate(-90 79.4 139.9)">VDD</text>
<text x="83.5" y="143.9">~{RTS}</text>
<text x="84.7" y="141.4">RXD</text>
<text x="84.9" y="138.8">TXD</text>
<text x="257" y="141.9">+3.3V</text>
<text x="83.3" y="149">~{DSR}</text>
<text x="83.5" y="146.5">~{CTS}</text>
<text x="270.6" y="149.5">+3.3V</text>
<text x="69.1" y="154.1">D-</text>
<text x="69.1" y="151.5">VBUS</text>
<text x="83.2" y="154.1">~{DCD}</text>
<text x="83.4" y="151.5">~{DTR}</text>
<text x="239" y="153.5" transform="rotate(-90 239 153.5)">0</text>
<text x="241.4" y="154.7" transform="rotate(-90 241.4 154.7)">R41</text>
<text x="252.9" y="150.1" transform="rotate(-90 252.9 150.1)">10K</text>
<text x="255.5" y="150.1" transform="rotate(-90 255.5 150.1)">R13</text>
<text x="263" y="152">+3.3V</text>
<text x="69.1" y="156.6">D+</text>
<text x="79.8" y="161.7">SUSPEND</text>
<text x="81.1" y="156.6">~{RI}/CLK</text>
<text x="267.4" y="158.6">R16</text>
<text x="267.4" y="161.1">4.7K</text>
<text x="275" y="156">R17</text>
<text x="275.1" y="158.6">4.7K</text>
<text x="32.8" y="167">SP0503BAHT</text>
<text x="42" y="164.6">D1</text>
<text x="78.5" y="164.2">~{SUSPEND}</text>
<text x="77.1" y="171.9">~{RXT}/GPIO.1</text>
<text x="77.3" y="169.3">~{TXT}/GPIO.0</text>
<text x="238.5" y="170.6">R9</text>
<text x="239.2" y="173.1">0</text>
<text x="47.3" y="174.2">GND</text>
<text x="72.8" y="176.9">~{WAKEUP}/GPIO.3</text>
<text x="76.6" y="174.4">RS485/GPIO.2</text>
<text x="82.5" y="179.5">GPIO.4</text>
<text x="248.1" y="178.1">12pF</text>
<text x="82.5" y="184.6">GPIO.6</text>
<text x="82.5" y="182">GPIO.5</text>
<text x="220.5" y="182.9">GND</text>
<text x="241.2" y="184.2">R12</text>
<text x="250.2" y="180.6">C9</text>
<text x="269.5" y="184.6">Y1</text>
<text x="82.1" y="189.6">CHREN</text>
<text x="238" y="190.9">R10</text>
<text x="241.2" y="186.7">10M</text>
<text x="253.1" y="186.3">GND</text>
<text x="270.2" y="187.2">32.768KHz</text>
<text x="79.4" y="196.1" transform="rotate(-90 79.4 196.1)">GND</text>
<text x="83.6" y="194.7">CHR1</text>
<text x="83.6" y="192.2">CHR0</text>
<text x="239.2" y="193.4">0</text>
<text x="308.7" y="197.1">cat_m1</text>
<text x="76.8" y="203.6">GND</text>
<text x="81" y="199.3">U1</text>
<text x="82.5" y="201.8">CP2102N-Axx-xQFN28</text>
<text x="255.8" y="198.6">C8</text>
<text x="256" y="201.1">12pF</text>
<text x="250.8" y="206.7">GND</text>
<text x="184.2" y="230.1">+3.3V</text>
<text x="61.4" y="238">10K</text>
<text x="61.9" y="235.5">R5</text>
<text x="79.3" y="239.4">Q1A</text>
<text x="259.4" y="235.9">+3.3V</text>
<text x="79.7" y="241.9">MMDT3904</text>
<text x="143.8" y="243.6">J2</text>
<text x="150.1" y="245">+3.3V</text>
<text x="187.2" y="241.2" transform="rotate(-90 187.2 241.2)">VTref</text>
<text x="188.4" y="241.3">~{RESET}</text>
<text x="258.1" y="243.7">R14</text>
<text x="270.9" y="243.7">LS1</text>
<text x="142.4" y="246.1">JTAG</text>
<text x="171.1" y="250.7">JTAG</text>
<text x="173.5" y="248.1">J3</text>
<text x="183.8" y="246.4">SWDCLK/TCK</text>
<text x="185.5" y="249">SWDIO/TMS</text>
<text x="187.3" y="251.5">SWO/TDO</text>
<text x="258" y="246.2">1K</text>
<text x="271.6" y="246.2">PS1240P02BT</text>
<text x="189.8" y="254">NC/TDI</text>
<text x="240.4" y="253.5">R11</text>
<text x="240.4" y="256">10K</text>
<text x="258.5" y="257.4">Q2</text>
<text x="61.9" y="261.6">R6</text>
<text x="150.4" y="260.6">GND</text>
<text x="184.7" y="260" transform="rotate(-90 184.7 260)">GNDDetect</text>
<text x="187.2" y="260" transform="rotate(-90 187.2 260)">GND</text>
<text x="258.8" y="259.9">BC847</text>
<text x="61.4" y="264.2">10K</text>
<text x="79.4" y="265.5">Q1B</text>
<text x="79.7" y="268.1">MMDT3904</text>
<text x="183.3" y="268.6">GND</text>
<text x="254.1" y="266.7">GND</text>
</g>
<g font-size="1.8" fill="#0000c2">
<text x="259.5" y="37.4">Programmable Button</text>
<text x="259.5" y="39.4">Connector</text>
<text x="72.1" y="74.5">Pull-down resistors on CC1 and CC2</text>
<text x="72.1" y="76.5">required as part of the USB-C spec.</text>
<text x="72.1" y="78.5">to identify a device has been connected</text>
<text x="72.1" y="80.6">and power should be applied</text>
<text x="231.1" y="125.2">Auto-Reset</text>
<text x="231.4" y="130.1">SD-Card CS</text>
<text x="232.3" y="138">Indicator LED/Debug(TCK)</text>
<text x="232.3" y="135.3">Debug(TDI)</text>
<text x="164.6" y="142.9">BUTTON</text>
<text x="232.2" y="140.5">Debug(TMS)</text>
<text x="232.3" y="143.1">Debug(TDO)</text>
<text x="232.2" y="147.8">Digital IRQ</text>
<text x="253.1" y="155.6">SDI-12</text>
<text x="232.2" y="168.5">Piezo Buzzer</text>
</g>
<g font-size="1.8" fill="#848400">
<text x="309.7" y="97">File: power_distribution.kicad_sch</text>
<text x="309.7" y="173.9">File: peripherals.kicad_sch</text>
<text x="309.5" y="250.7">File: cat_m1.kicad_sch</text>
</g>
<text font-size="1.8" x="56.4" y="155.6">D+</text>
<g font-size="1.4" fill="#840000">
<text x="52.1" y="39.5">A4</text>
<text x="82.5" y="39.5">B9</text>
<text x="52.1" y="42.1">A2</text>
<text x="52.1" y="44.6">A3</text>
<text x="52.1" y="47.2">A5</text>
<text x="82.1" y="47.2">B10</text>
<text x="82.1" y="44.6">B11</text>
<text x="82.5" y="42.1">B4</text>
<text x="52.1" y="49.7">A6</text>
<text x="52.1" y="52.2">A7</text>
<text x="82.5" y="52.2">B7</text>
<text x="82.5" y="49.7">B8</text>
<text x="51.7" y="57.3">A10</text>
<text x="51.7" y="59.9">A11</text>
<text x="52.1" y="54.8">A8</text>
<text x="82.5" y="59.9">B3</text>
<text x="82.5" y="57.3">B5</text>
<text x="82.5" y="54.8">B6</text>
<text x="51.7" y="62.4">A12</text>
<text x="52.1" y="64.9">A1</text>
<text x="82.1" y="64.9">B12</text>
<text x="82.5" y="62.4">B2</text>
<text x="52.1" y="67.5">S1</text>
<text x="53" y="67.5">7</text>
<text x="82.5" y="67.5">B1</text>
<text x="219.6" y="119.2">2</text>
<text x="184" y="124.2">3</text>
<text x="219.2" y="124.2">25</text>
<text x="184" y="131.9">4</text>
<text x="219.2" y="126.8">24</text>
<text x="219.2" y="129.3">26</text>
<text x="219.2" y="131.9">29</text>
<text x="184" y="134.4">5</text>
<text x="219.2" y="134.4">14</text>
<text x="219.2" y="136.9">16</text>
<text x="184" y="142">6</text>
<text x="219.2" y="139.5">13</text>
<text x="219.2" y="142">23</text>
<text x="184" y="144.6">7</text>
<text x="219.2" y="144.6">27</text>
<text x="219.2" y="147.1">28</text>
<text x="219.2" y="149.6">30</text>
<text x="183.6" y="154.7">34</text>
<text x="183.6" y="152.2">35</text>
<text x="219.2" y="152.2">31</text>
<text x="219.2" y="154.7">33</text>
<text x="219.2" y="157.3">36</text>
<text x="219.2" y="159.8">37</text>
<text x="183.6" y="162.3">17</text>
<text x="183.6" y="164.9">32</text>
<text x="184.4" y="162.3">1</text>
<text x="219.2" y="162.3">10</text>
<text x="219.2" y="164.9">11</text>
<text x="219.2" y="167.4">12</text>
<text x="219.6" y="170">8</text>
<text x="219.6" y="172.5">9</text>
<text x="218.4" y="177.6">39_1</text>
<text x="219.2" y="177.6">152</text>
<text x="219.6" y="177.6">1</text>
<text x="220.8" y="177.6">7</text>
<text x="263.3" y="177.6" transform="rotate(-90 263.3 177.6)">2</text>
<text x="263.3" y="192.8" transform="rotate(-90 263.3 192.8)">1</text>
</g>
<g font-size="1.4" fill="#008484">
<text x="56.5" y="40.3">VBUS_A</text>
<text x="74.1" y="40.3">VBUS_B</text>
<text x="56.5" y="42.8">SSTXP1</text>
<text x="56.5" y="45.4">SSTXN1</text>
<text x="56.5" y="47.9">CC1</text>
<text x="74.1" y="42.8">VBUS_B</text>
<text x="74.2" y="47.9">SSRXN1</text>
<text x="74.3" y="45.4">SSRXP1</text>
<text x="56.5" y="50.5">DP1</text>
<text x="56.5" y="53">DN1</text>
<text x="76.1" y="50.5">SBU2</text>
<text x="77.1" y="53">DN2</text>
<text x="56.5" y="58.1">SSRXN2</text>
<text x="56.5" y="55.5">SBU1</text>
<text x="77.1" y="58.1">CC2</text>
<text x="77.1" y="55.5">DP2</text>
<text x="56.5" y="65.7">GND_A</text>
<text x="56.5" y="60.6">SSRXP2</text>
<text x="56.5" y="63.2">GND_A</text>
<text x="74.4" y="60.6">SSTXN2</text>
<text x="74.5" y="63.2">SSTXP2</text>
<text x="74.9" y="65.7">GND_B</text>
<text x="56.5" y="68.2">SHIELD</text>
<text x="74.9" y="68.2">GND_B</text>
<text x="213.9" y="119.9">3V3</text>
<text x="188" y="125">EN</text>
<text x="214.1" y="125">IO0</text>
<text x="214.1" y="127.5">IO2</text>
<text x="214.1" y="130.1">IO4</text>
<text x="188" y="132.6">SENSOR_VP</text>
<text x="188" y="135.2">SENSOR_VN</text>
<text x="213.3" y="135.2">IO12</text>
<text x="213.3" y="137.7">IO13</text>
<text x="214.1" y="132.6">IO5</text>
<text x="188" y="142.8">IO34</text>
<text x="213.3" y="140.2">IO14</text>
<text x="213.3" y="142.8">IO15</text>
<text x="188" y="145.3">IO35</text>
<text x="213.3" y="145.3">IO16</text>
<text x="213.3" y="147.9">IO17</text>
<text x="188" y="155.5">RXD0</text>
<text x="188" y="152.9">TXD0</text>
<text x="213.3" y="150.4">IO18</text>
<text x="213.3" y="152.9">IO19</text>
<text x="213.3" y="155.5">IO21</text>
<text x="213.3" y="158">IO22</text>
<text x="213.3" y="160.6">IO23</text>
<text x="188" y="163.1">NC</text>
<text x="188" y="165.6">NC1</text>
<text x="213.3" y="163.1">IO25</text>
<text x="213.3" y="165.6">IO26</text>
<text x="213.3" y="168.2">IO27</text>
<text x="213.3" y="170.7">IO32</text>
<text x="213.3" y="173.3">IO33</text>
<text x="213.3" y="178.3">GND</text>
<text x="264" y="181.5" transform="rotate(-90 264 181.5)">2</text>
<text x="264" y="188.9" transform="rotate(-90 264 188.9)">1</text>
</g>
<text font-size="1.4" fill="#0000c2" x="258.4" y="185.7">ESR=70Kohm</text>
</svg>
